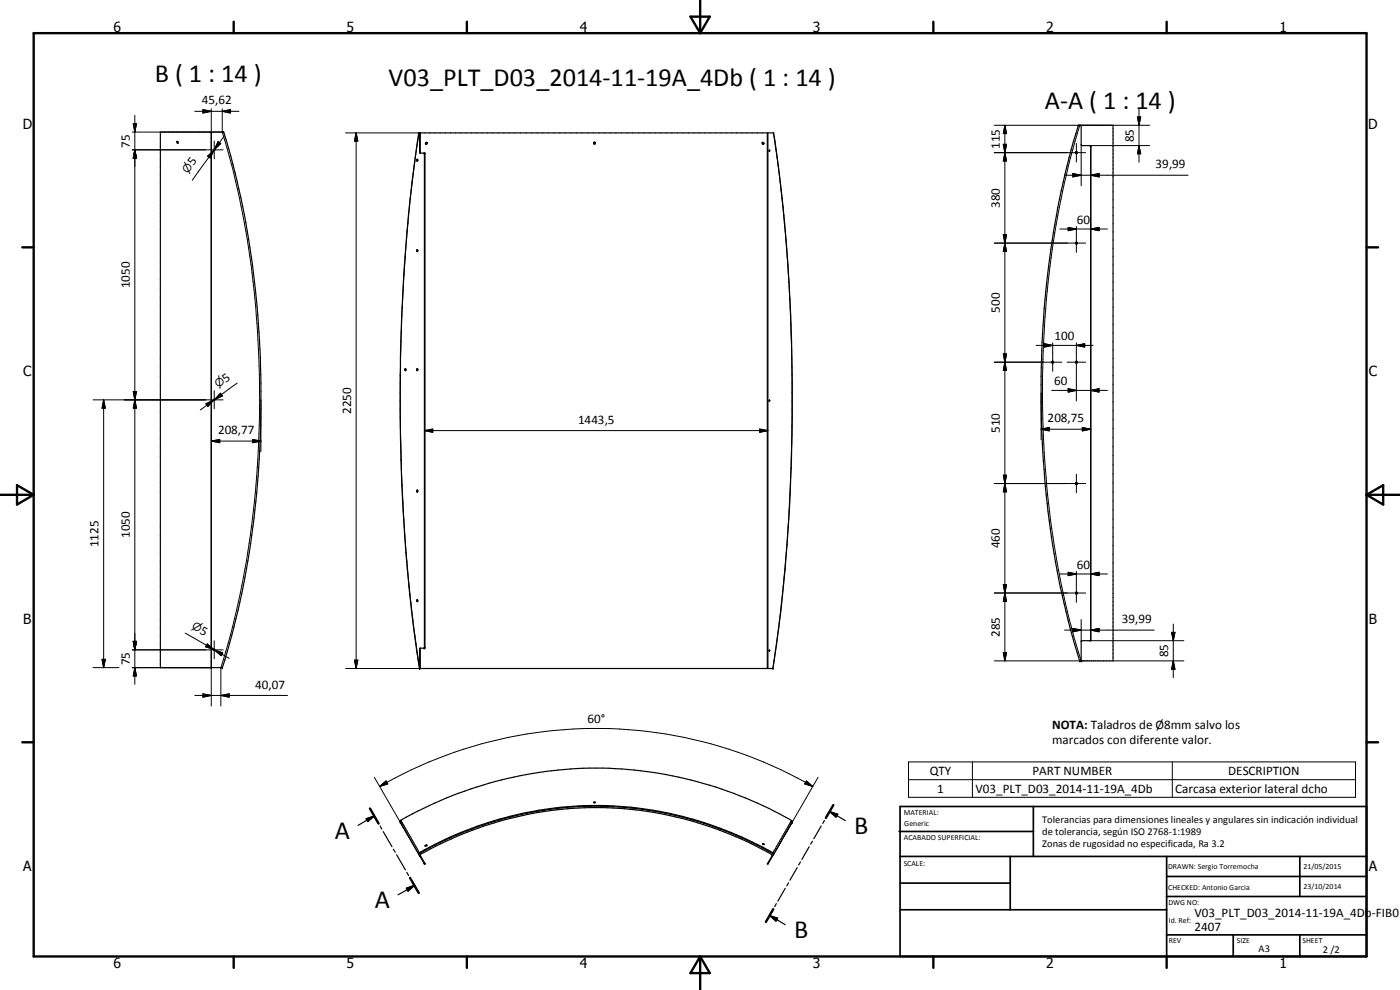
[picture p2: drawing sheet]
<svg xmlns="http://www.w3.org/2000/svg" width="420mm" height="297mm" viewBox="0 0 420 297" stroke-linecap="round" stroke-linejoin="round" font-family="sans-serif">
<g fill="none" stroke="#000" stroke-width=".35">
<path d="M48.1 39.6h19a273.2 273.2 0 0 1 11.1 88 263.6 263.6 0 0 1-11.5 72.7h-18.6zM63.4 39.6v160.7M125.7 39.9h106.5a504.1 504.1 0 0 1 5.4 62.5 605.1 605.1 0 0 1-.9 53.4l-1.1 15.1-1.3 12.5-2.3 17.2h-106.1a512.1 512.1 0 0 1-5.8-75.3 578.1 578.1 0 0 1 1.9-53.2l.4-5a387 387 0 0 1 3.3-27.2zM125.9 39.9l.1 6M126.1 39.9l.1 6M230.3 39.9v160.7M230.5 39.9v160.7M323.6 37.6h10.4v160.7h-10a277.5 277.5 0 0 1-11.3-95.6 269.8 269.8 0 0 1 8.8-57.8zM324.3 37.6l.2 .2v5.8l2.7 .1 .2 .2v148.1l-.3 .2-2.6 .1v6M53.2 42.4l.1 .6M53.2 42.4h.1M53.2 42.4v.1"/>
<path d="M53.2 42.5l.2 .5M53.3 42.5l.1 .3M53.3 43h.1M64.1 44.9l.3-.1v.3h-.3zM125.1 48.3l.1-.5 .2 .1-.1 .4M125.1 48.3h.1M125.3 47.9v.4M125.3 48.3h-.1M126 45.9h.1M126.1 45.9l1.4 .1v148.4l-1.6 .2v6M127.3 45.9v148.6M127.8 43.2h.2"/>
<path d="M128 42.7l.1 .5M128.1 43.2h-.1M178.2 42.7h.4a.28 .28 0 0 1 .1 .4 .28 .28 0 0 1-.4 .1zM178.7 42.9l-.2 .2-.4-.1M228.9 42.7a.24 .24 0 0 1 .3 .2 .24 .24 0 0 1-.2 .3zM228.9 42.7l-.1 .4 .3 .1M230.9 45v.4zM322.9 45.6a.29 .29 0 0 1 .4 .1 .29 .29 0 0 1-.1 .4 .29 .29 0 0 1-.4-.2zM125.1 75l.1 .5 .2-.1-.1-.4M125.2 74.9l-.1 .1M125.2 74.9l.1 .1M125.3 75v.4"/>
<path d="M322.9 72.7a.29 .29 0 0 1 .4 .1 .29 .29 0 0 1-.1 .4 .29 .29 0 0 1-.4-.1zM121.6 110.7l.2 .2-.1 .3zM121.7 110.7v.4M125.1 110.7v.5M125.1 111.2h.1M125.2 110.7l.2 .1-.2 .4M125.2 110.7h-.1M125.3 110.7v.4M315.8 108.4l.4 .1-.2 .5-.4-.3zM322.9 108.5a.29 .29 0 0 1 .4 0 .29 .29 0 0 1-.1 .4 .29 .29 0 0 1-.4-.1zM230.9 120.1v.3zM230.9 120l.1 .1"/>
<path d="M125.1 147.6h.1M125.3 147.1v.5M125.3 147.1h-.2v.5M125.3 147.1l.1 .4-.2 .1M322.9 144.9h.3v.4h-.3zM125.2 180l.2 .1-.1 .3M125.2 180h-.1M322.9 177.7h.3v.5h-.3zM64.1 194.9l.3-.1v.3h-.3zM125.1 180v.4h.2M125.3 180v.4M126.2 194.5l-.1 6.1"/>
<path d="M230.9 195v.4zM109.9 245.7l2.4-.8-1.9 1.6zM111 242.6l2.6 4.5M112.3 244.9l-4.9 2.7M114.1 247.8l.5 1M115 249.5l2.6 4.5M118.1 254.8l.5 .9M119 256.5l2.7 4.5M120.2 246.8l-.1-.5a116.8 116.8 0 0 1 117.6 .1v.4M120.2 246.8h.1M120.2 246.8l5.6 9.6M125.9 256.7l1.5 2.5"/>
<path d="M126.1 256.5l-.2 .3M126.1 256.4a115.7 115.7 0 0 1 19-8.5 105.6 105.6 0 0 1 86.6 8.6v.2M126.1 256.4v.1M127.4 259.2h.1M127.6 253.7l.5-.2zM178.1 240.7l.6 .1zM228.8 253.1l.6 .3zM229.3 253.4h.1M232.1 256.5l-1.6 2.8-.2-.1 1.6-3.1a106 106 0 0 0-106 .1l1.6 2.9-.1 .1M232.1 256.4v-.5a43.9 43.9 0 0 0-9.4-4.7 107.8 107.8 0 0 0-38.6-9.4 108.4 108.4 0 0 0-58.3 14.1l-.1 .3 .2 .5M232.1 256.4v.1M237.7 246.8l-5.6 9.7"/>
<path d="M237.7 246.8h.1M240.2 258.6l-.5 .9M242.9 254l-2.2 3.9M243.8 252.4l-.5 .9M246.5 247.8l-2.2 3.8M247.4 246.2l-.5 .9M249 243.5l2.4 .8-.5 .9zM249 243.5l4.7 2.7M250.1 241.6l-2.2 3.8M122 266.5l2.4-.8-1.9 1.7zM122.1 261.7l.5 1M123.1 263.4l2.6 4.5"/>
<path d="M124.4 265.7l-4.9 2.8M231 274.7l2.4 .8-.5 .9zM231 274.7l4.7 2.8M232.1 272.8l-2.2 3.8M233 271.1l-.5 .9M235.7 266.5l-2.2 3.9M236.6 264.9l-.5 .9M239.3 260.3l-2.2 3.8"/>
<circle cx="128" cy="42.9" r=".24"/>
<circle cx="64.3" cy="120" r=".18"/>
</g>
<g fill="none" stroke="#000" stroke-width=".3">
<path d="M39.7 39.6h27M40 37.1h1l-.5 2.5zM40.5 34.6v170.7M58.5 33.4h13.2M60.9 32.9l2.5 .5-2.5 .5zM63.4 32.6v7M66.7 33.4l2.5-.5v1zM66.7 39.6a281.9 281.9 0 0 1 10.7 98.2 255.7 255.7 0 0 1-11.1 62.5v11.5M66.7 32.6v7M103.7 39.9h22.3M106.9 39.9l.5 2.4h-1zM106.9 39.9v160.7"/>
<path d="M125.8 39.9l-1.4 9.8a521.3 521.3 0 0 0-4.2 57.8l-.1 15.3 .3 15.2a505.4 505.4 0 0 0 5.5 62.6M232.1 39.9a474.6 474.6 0 0 1 5 52.3 705.9 705.9 0 0 1 .3 48.4l-.7 15.2-1.2 15.1-1.8 17.4-1.8 12.3M298.4 37.6h46.6M301.6 37.6l.5 2.5h-1zM301.6 37.6v160.7M324.1 37.6a273.7 273.7 0 0 0-11.1 88 265.3 265.3 0 0 0 11.5 72.7M341.4 35.1h.9l-.5 2.5zM341.8 32.6v16.1M39.7 45h27.3M40.5 45l.5 2.5h-1zM62.3 46.9l1.9-1.8-1.1 2.3zM64.2 45.1l-6.5 9"/>
<path d="M64.3 42.3v5.4M65.4 42.5l.8 .6-1.8 1.7zM67.3 40.8l-2.9 4M125.9 40h.2M125.9 45.7h.2M127.4 46.1h.1M298.4 45.8h27.4M301.1 43.3h1l-.5 2.5zM301.6 45.8l.5 2.5h-1zM319.5 52.6h37.1M322 52.1l2.5 .5-2.5 .5zM323 43v5.6"/>
<path d="M324.5 43.4v2.3M324.5 45.9v9.9M327.1 43.7h17.9M327.4 52.6l2.4-.5v1zM327.4 43.9h.1M341.8 43.7l.5 2.4h-.9zM298.4 72.9h27.4M301.1 70.4h1l-.5 2.5zM301.6 72.9l.5 2.5h-1zM318 68.7h14.3M320.6 68.2l2.4 .5-2.4 .5zM323 67.9v7.8"/>
<path d="M327.4 68.7l2.4-.5v1zM27.9 120h39.1M31.1 120l.5 2.5h-1zM31.1 120v80.3M40 117.5h1l-.5 2.5zM40.5 120l.5 2.5h-1zM64.3 117.3v5.3M66.2 118l.5 .8-2.3 1.1zM66.5 118.4l-2.1 1.5M71.2 114.9l-6.8 5M298.4 108.7h20.3M301.1 106.2h1l-.5 2.5z"/>
<path d="M301.6 108.7l.5 2.5h-1zM310.9 103.6h17.2M312.5 118v14M313.4 103.1l2.5 .5-2.5 .5zM315.6 117.1h16.7M315.9 102.9v8.5M320.2 108.7h5.6M320.6 116.6l2.4 .5-2.4 .5zM323 103.6l2.5-.5v1zM323 102.9v17.4M327.4 117.1l2.4-.5v1zM61.8 121.2l2.3-1.1-1.7 1.9z"/>
<path d="M63.4 132.3l2.5-.4v.9zM63.4 132.3h14.9M64.1 120.1l-4 2.9M75.8 131.9l2.5 .4-2.5 .5zM78.3 120v15.5M127.4 129.2l2.5-.5v1zM127.4 129.2h103.1M228 128.7l2.5 .5-2.5 .5zM312.5 128.8l2.4-.5v1zM312.5 128.8h14.9M324.8 128.3l2.6 .5-2.6 .5zM298.4 145.1h27.4"/>
<path d="M301.1 142.6h1l-.5 2.5zM301.6 145.1l.5 2.5h-1zM323 142.3v5.6M298.4 177.9h27.4M301.1 175.4h1l-.5 2.5zM301.6 177.9l.5 2.6h-1zM318 172.2h14.3M320.6 171.7l2.4 .5-2.4 .5zM323 171.4v9.3M327.4 172.2l2.4-.5v1zM30.6 197.8h1l-.5 2.5zM39.7 195h27.3"/>
<path d="M40 192.4h1l-.5 2.6zM55.6 189.9l8.5 5M62 193.6l2.1 1.3M62.2 193.2l1.9 1.7-2.4-.8zM64.3 192.3v5.4M64.4 195.1l2.4 .8-.4 .8zM64.4 195.1l4.4 2.4M106.4 198.1h1l-.5 2.5zM125.9 194.7h.2M127.4 194.3h.1M298.4 198.3h25.9M301.1 195.8h1l-.5 2.5z"/>
<path d="M319.5 189.1h26.9M322 188.6l2.5 .5-2.5 .5zM324.5 185.9v6.5M327.1 192.2h28.2M327.4 189.1l2.4-.5v1zM327.4 192h.1M334 198.3h21.3M351.6 189.7h1l-.5 2.5zM352.1 198.3l.5 2.5h-1zM352.1 187.2v16.1M27.9 200.3h7.8M39.7 200.3h23.7v11.5"/>
<path d="M40.5 200.3l.5 2.5h-1zM58.5 208.7h27.8M60.9 208.2l2.5 .5-2.5 .5zM66.3 208.7l2.5-.5v1zM126.1 200.1l.1 .5h-22.5M112.3 233.2l13.8 23.8 .1-.2M113.9 236l2-1.7 .5 .9zM113.9 236a130 130 0 0 1 130 0M242 234.3l1.9 1.7-2.4-.8zM245.5 233.2l-13.4 23.3M272.7 228.6h134.1v10.6h-134.1zM272.7 233.9h134.1"/>
<path d="M291.8 228.6v10.6M351.8 228.6v10.6M120.3 246.1h.1M120.3 246.1l5.6 9.7M126 256.5l-.2 .1M126 256l.2 .3M127.5 259l-.2 .1M231.8 256.1l-.2 .3M237.5 246.2l-5.5 9.7M237.6 246.2h.1"/>
</g>
<g fill="#000">
<circle cx="63.4" cy="39.6" r=".18"/>
<circle cx="67.1" cy="39.6" r=".18"/>
<circle cx="125.7" cy="39.9" r=".18"/>
<circle cx="323.6" cy="37.6" r=".18"/>
<circle cx="127.3" cy="45.9" r=".18"/>
<circle cx="127.3" cy="194.5" r=".18"/>
<circle cx="324.1" cy="198.3" r=".18"/>
<circle cx="324.5" cy="198.3" r=".18"/>
<circle cx="63.4" cy="200.3" r=".18"/>
<circle cx="66.7" cy="200.3" r=".18"/>
<circle cx="125.9" cy="200.6" r=".18"/>
<circle cx="232" cy="200.6" r=".18"/>
<circle cx="120.1" cy="246.7" r=".18"/>
<circle cx="126.1" cy="256.7" r=".18"/>
<circle cx="127.5" cy="259.1" r=".18"/>
<circle cx="128.1" cy="253.5" r=".18"/>
<circle cx="237.7" cy="246.8" r=".18"/>
</g>
<g fill="none" stroke="#000" stroke-width=".71">
<path d="M10.1 9.9h400v277.1h-400zM70.1 6.5v3.4M140.1 6.5v3.4M207.2 5h5.8l-2.9 4.9zM210.1 0v9.9M280.1 6.5v3.4M350.1 6.5v3.4M6.7 74.2h3.4M410.1 74.2h3.5M.1 148.5h10M5.1 145.6l5 2.9-5 2.9zM410.1 148.5h10"/>
<path d="M410.1 148.5l5-2.9v5.8zM6.7 222.7h3.4M410.1 222.7h3.5M111 242.6l2.6 4.5M250.1 241.6l-2.2 3.8M123.1 263.4l2.6 4.5M232.1 272.8l-2.2 3.8M70.1 287v3.4M140.1 287v3.4M210.1 287v10M210.1 287l2.9 5h-5.8zM280.1 287v3.4"/>
<path d="M350.1 287v3.4"/>
</g>
<g fill="none" stroke="#000" stroke-width=".51">
<path d="M269.8 249.5h40.3M270.1 242h140v45h-140zM270.1 257h140M303.2 257v16M310.1 242v15M350.1 257v30M390.1 257v12M270.1 265h33.1M270.1 273h80M350.1 269h60M350.1 263h60M350.1 280.5h60"/>
<path d="M370.1 280.5v6.5M390.1 280.5v6.5"/>
</g>
<g fill="#000">
<path d="M40 37.1h1l-.5 2.5zM60.9 32.9l2.5 .5-2.5 .5zM66.7 33.4l2.5-.5v1zM341.4 35.1h.9l-.5 2.5zM40.5 45l.5 2.5h-1zM62.3 46.9l1.9-1.8-1.1 2.3zM65.4 42.5l.8 .6-1.8 1.7zM106.9 39.9l.5 2.4h-1zM301.1 43.3h1l-.5 2.5zM301.6 37.6l.5 2.5h-1zM301.6 45.8l.5 2.5h-1zM322 52.1l2.5 .5-2.5 .5z"/>
<path d="M327.4 52.6l2.4-.5v1zM341.8 43.7l.5 2.4h-.9zM301.1 70.4h1l-.5 2.5zM301.6 72.9l.5 2.5h-1zM320.6 68.2l2.4 .5-2.4 .5zM327.4 68.7l2.4-.5v1zM40 117.5h1l-.5 2.5zM66.2 118l.5 .8-2.3 1.1zM301.1 106.2h1l-.5 2.5zM301.6 108.7l.5 2.5h-1zM313.4 103.1l2.5 .5-2.5 .5zM320.6 116.6l2.4 .5-2.4 .5z"/>
<path d="M323 103.6l2.5-.5v1zM327.4 117.1l2.4-.5v1zM31.1 120l.5 2.5h-1zM40.5 120l.5 2.5h-1zM61.8 121.2l2.3-1.1-1.7 1.9zM63.4 132.3l2.5-.4v.9zM75.8 131.9l2.5 .4-2.5 .5zM127.4 129.2l2.5-.5v1zM228 128.7l2.5 .5-2.5 .5zM312.5 128.8l2.4-.5v1zM324.8 128.3l2.6 .5-2.6 .5zM301.1 142.6h1l-.5 2.5z"/>
<path d="M301.6 145.1l.5 2.5h-1zM301.1 175.4h1l-.5 2.5zM320.6 171.7l2.4 .5-2.4 .5zM327.4 172.2l2.4-.5v1zM30.6 197.8h1l-.5 2.5zM40 192.4h1l-.5 2.6zM62.2 193.2l1.9 1.7-2.4-.8zM64.4 195.1l2.4 .8-.4 .8zM106.4 198.1h1l-.5 2.5zM301.1 195.8h1l-.5 2.5zM301.6 177.9l.5 2.6h-1zM322 188.6l2.5 .5-2.5 .5z"/>
<path d="M327.4 189.1l2.4-.5v1zM351.6 189.7h1l-.5 2.5zM40.5 200.3l.5 2.5h-1zM60.9 208.2l2.5 .5-2.5 .5zM66.3 208.7l2.5-.5v1zM352.1 198.3l.5 2.5h-1zM113.9 236l2-1.7 .5 .9zM242 234.3l1.9 1.7-2.4-.8zM109.9 245.7l2.4-.8-1.9 1.6zM249 243.5l2.4 .8-.5 .9zM122 266.5l2.4-.8-1.9 1.7zM231 274.7l2.4 .8-.5 .9z"/>
</g>
<g font-size="7.9">
<text x="46.5" y="24.7">B ( 1 : 14 )</text>
<text x="116.6" y="26">V03_PLT_D03_2014-11-19A_4Db ( 1 : 14 )</text>
<text x="313.6" y="32.6">A-A ( 1 : 14 )</text>
<text x="100.4" y="251.6">A</text>
<text x="256.4" y="250.2">B</text>
<text x="112.5" y="272.5">A</text>
<text x="238.3" y="281.4">B</text>
</g>
<g font-size="4.2">
<text x="34" y="9.6">6</text>
<text x="104" y="9.6">5</text>
<text x="174" y="9.6">4</text>
<text x="244" y="9.6">3</text>
<text x="314" y="9.6">2</text>
<text x="384" y="9.6">1</text>
<text x="6.8" y="38.7">D</text>
<text x="410.6" y="38.7">D</text>
<text x="7" y="112.9">C</text>
<text x="410.8" y="112.9">C</text>
<text x="7" y="187.1">B</text>
<text x="410.8" y="187.1">B</text>
<text x="7" y="261.4">A</text>
<text x="410.8" y="261.4">A</text>
<text x="34" y="290.4">6</text>
<text x="104" y="290.4">5</text>
<text x="174" y="290.4">4</text>
<text x="244" y="290.4">3</text>
<text x="314" y="290.4">2</text>
<text x="384" y="290.4">1</text>
</g>
<g font-size="3.9">
<text x="60.6" y="31.3">45,62</text>
<text x="38.9" y="44.3" transform="rotate(-90 38.9 44.3)">75</text>
<text x="300" y="44.7" transform="rotate(-90 300 44.7)">115</text>
<text x="340.3" y="42.6" transform="rotate(-90 340.3 42.6)">85</text>
<text x="58" y="50" transform="rotate(-54 58 50)">5</text>
<text x="346.8" y="50.5">39,99</text>
<text x="300" y="62.4" transform="rotate(-90 300 62.4)">380</text>
<text x="323.2" y="67.2">60</text>
<text x="38.9" y="86.5" transform="rotate(-90 38.9 86.5)">1050</text>
<text x="300" y="93.8" transform="rotate(-90 300 93.8)">500</text>
<text x="316.5" y="102.1">100</text>
<text x="67.8" y="114.9" transform="rotate(-36 67.8 114.9)">5</text>
<text x="316.4" y="115.6">60</text>
<text x="105.4" y="124.2" transform="rotate(-90 105.4 124.2)">2250</text>
<text x="65.4" y="130.3">208,77</text>
<text x="173.5" y="127.2">1443,5</text>
<text x="300" y="129.9" transform="rotate(-90 300 129.9)">510</text>
<text x="314.4" y="126.7">208,75</text>
<text x="38.9" y="161.5" transform="rotate(-90 38.9 161.5)">1050</text>
<text x="29.6" y="164.1" transform="rotate(-90 29.6 164.1)">1125</text>
<text x="300" y="164.5" transform="rotate(-90 300 164.5)">460</text>
<text x="323.2" y="170.7">60</text>
<text x="59.8" y="189.9" transform="rotate(30 59.8 189.9)">5</text>
<text x="300" y="191.1" transform="rotate(-90 300 191.1)">285</text>
<text x="336.7" y="187">39,99</text>
<text x="350.6" y="197.3" transform="rotate(-90 350.6 197.3)">85</text>
<text x="38.9" y="199.6" transform="rotate(-90 38.9 199.6)">75</text>
<text x="76.6" y="206.6">40,07</text>
<text x="176.3" y="217">60°</text>
<text x="315.8" y="218.7">NOTA: Taladros de Ø8mm salvo los</text>
<text x="315.8" y="223.2">marcados con diferente valor.</text>
<text x="279" y="232.5">QTY</text>
<text x="309.9" y="232.5">PART NUMBER</text>
<text x="368.5" y="232.5">DESCRIPTION</text>
<text x="281.3" y="237.9">1</text>
<text x="292.7" y="237.9">V03_PLT_D03_2014-11-19A_4Db</text>
<text x="352.7" y="237.9">Carcasa exterior lateral dcho</text>
<text x="358.5" y="275.1">V03_PLT_D03_2014-11-19A_4Db-FIB01</text>
<text x="358.5" y="279.4">2407</text>
</g>
<g font-size="3.3">
<text x="56.4" y="52.2" transform="rotate(-54 56.4 52.2)">n</text>
<text x="65.5" y="116.5" transform="rotate(-36 65.5 116.5)">n</text>
<text x="57.4" y="188.5" transform="rotate(30 57.4 188.5)">n</text>
</g>
<g font-size="3.1">
<text x="312.7" y="246.8">Tolerancias para dimensiones lineales y angulares sin indicación individual</text>
<text x="312.7" y="250.4">de tolerancia, según ISO 2768-1:1989</text>
<text x="312.7" y="254">Zonas de rugosidad no especificada, Ra 3.2</text>
<text x="377.7" y="285.6">A3</text>
<text x="397" y="285.9">2 /2</text>
</g>
<g font-size="2.4">
<text x="271.2" y="244.4">MATERIAL:</text>
<text x="271.3" y="252">ACABADO SUPERFICIAL:</text>
<text x="271.4" y="247.9">Generic</text>
<text x="271.2" y="259.7">SCALE:</text>
<text x="350.6" y="260.8">DRAWN: Sergio Torremocha</text>
<text x="391.2" y="260.6">21/05/2015</text>
<text x="350.6" y="267">CHECKED: Antonio Garcia</text>
<text x="391.2" y="266.7">23/10/2014</text>
<text x="350.6" y="271.4">DWG NO:</text>
<text x="350.8" y="276.9">Id. Ref:</text>
<text x="350.8" y="282.8">REV</text>
<text x="371.2" y="282.9">SIZE</text>
<text x="390.9" y="282.9">SHEET</text>
</g>
</svg>
